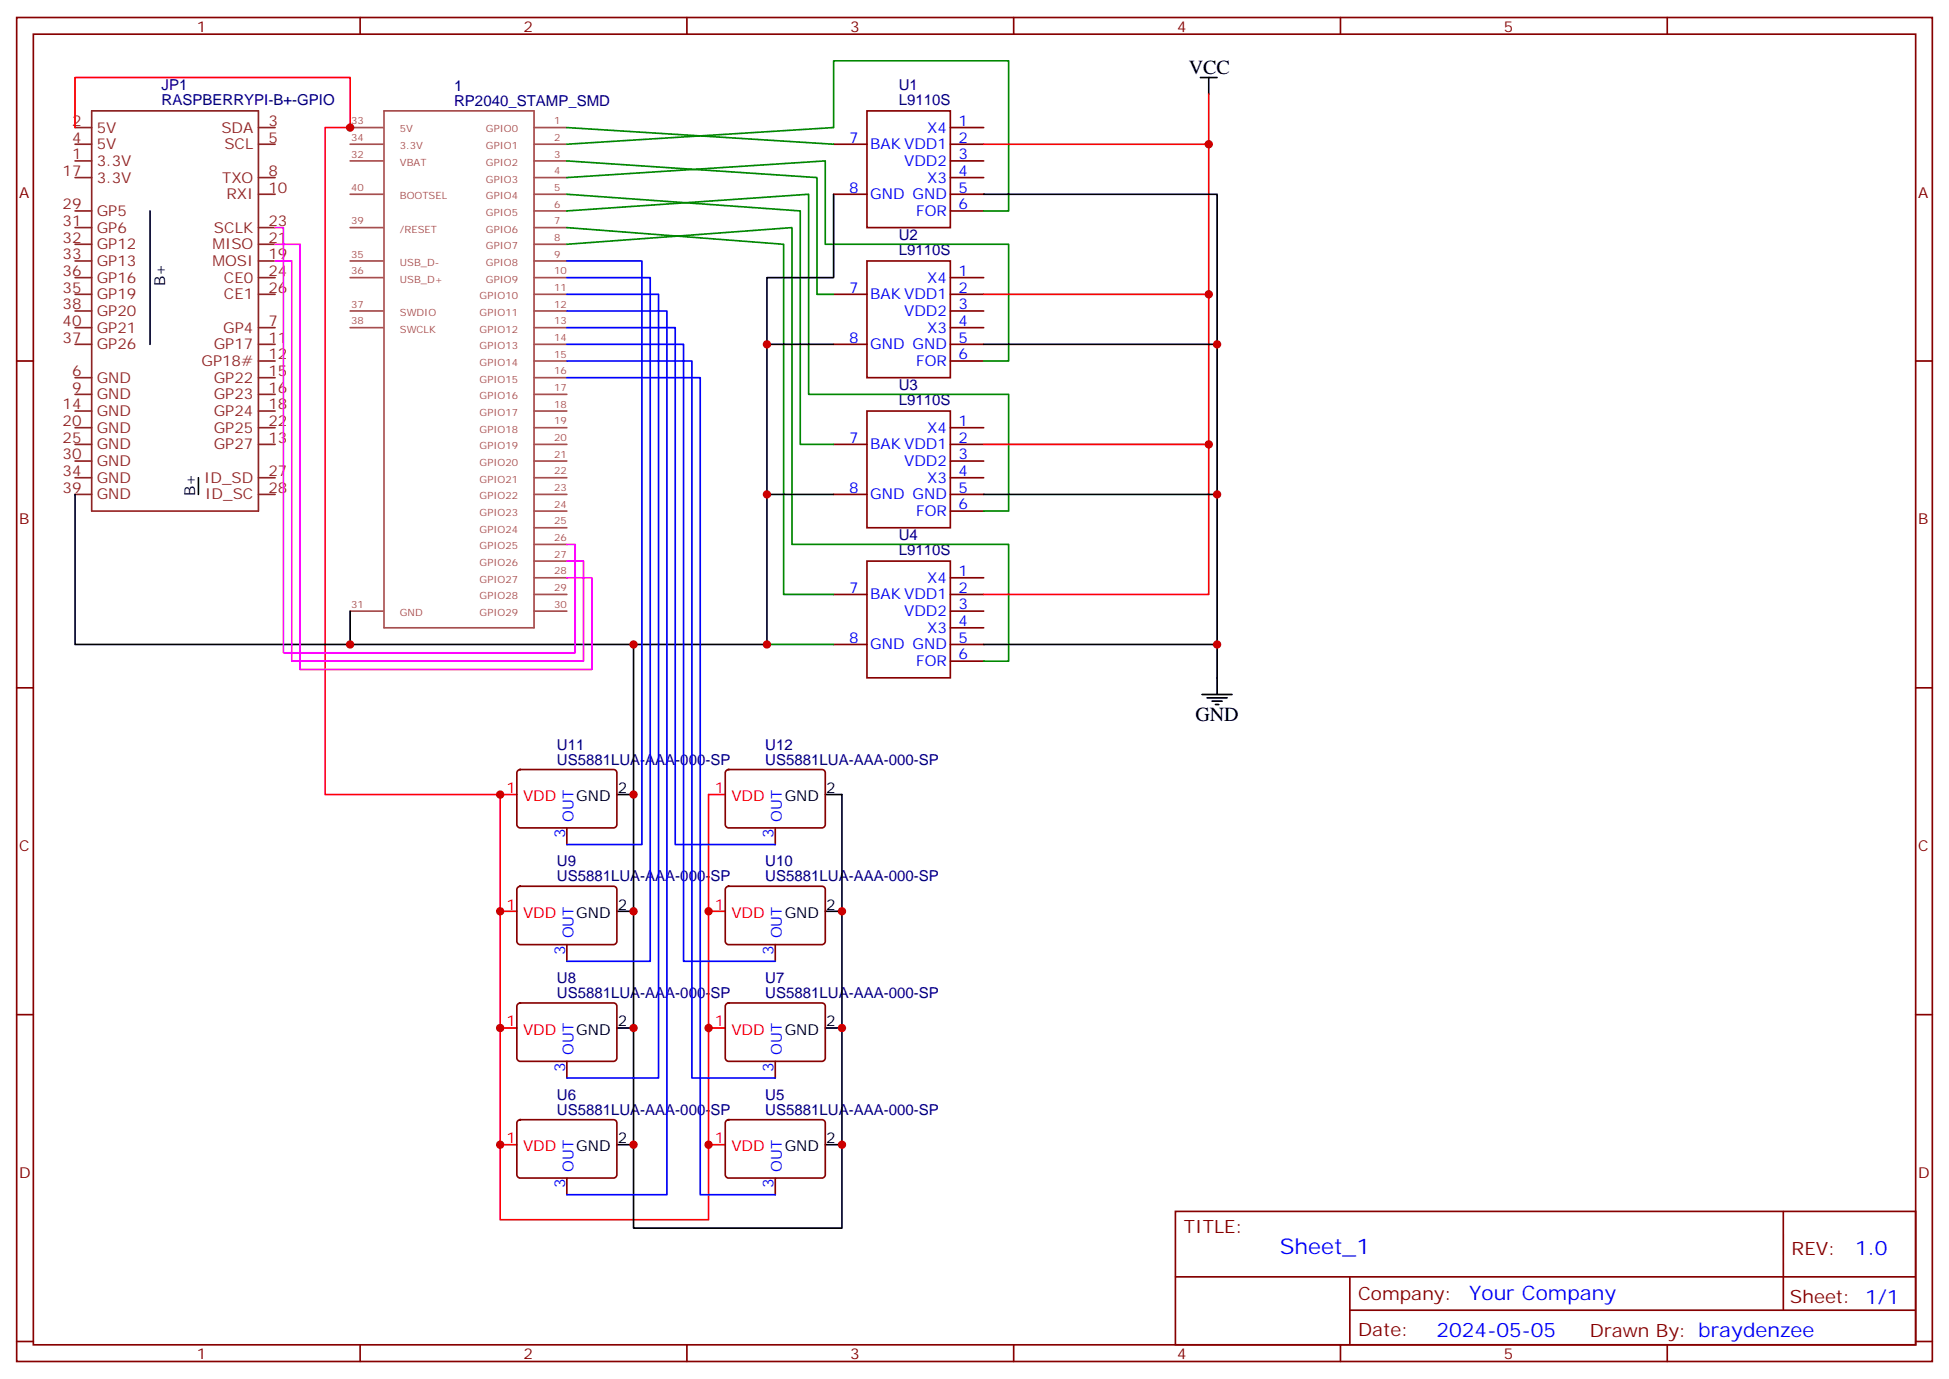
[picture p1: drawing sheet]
<svg xmlns="http://www.w3.org/2000/svg" width="412mm" height="292mm" viewBox="0 0 412 292" stroke-linecap="round" stroke-linejoin="round" font-family="sans-serif">
<g fill="none" stroke="#870000" stroke-width=".35">
<path d="M3.5 3.7h405.4v284.3h-405.4zM7.1 7.2h398.2v277.3h-398.2zM76.2 3.7v3.5M145.3 3.7v3.5M214.5 3.7v3.5M283.6 3.7v3.5M352.8 3.7v3.5M176.4 30.5h7M183.4 23.5h17.7v24.7h-17.7zM201.1 27h7M201.1 30.5h7M201.1 34h7"/>
<path d="M201.1 37.6h7M176.4 41.1h7M183.4 55.2h17.7v24.7h-17.7zM201.1 41.1h7M201.1 44.6h7M201.1 58.7h7M3.5 76.4h3.6M176.4 62.3h7M176.4 72.8h7M201.1 76.4h7M201.1 62.3h7M201.1 65.8h7"/>
<path d="M201.1 69.3h7M201.1 72.8h7M405.3 76.4h3.6M176.4 94h7M183.4 87h17.7v24.7h-17.7zM201.1 90.5h7M201.1 94h7M201.1 97.5h7M176.4 104.6h7M183.4 118.7h17.7v24.7h-17.7zM201.1 101.1h7M201.1 104.6h7"/>
<path d="M201.1 108.1h7M176.4 125.8h7M176.4 136.3h7M201.1 122.2h7M201.1 125.8h7M201.1 129.3h7M201.1 132.8h7M201.1 136.3h7M201.1 139.9h7M3.5 145.5h3.6M405.3 145.5h3.6M109.6 163l.5-.2h19.7a.71 .71 0 0 1 .7 .7v10.9a.76 .76 0 0 1-.7 .8h-19.7a.76 .76 0 0 1-.7-.8v-10.9z"/>
<path d="M119.9 175.2v3.5M153.7 163l.5-.2h19.7a.71 .71 0 0 1 .7 .7v10.9a.76 .76 0 0 1-.7 .8h-19.7a.76 .76 0 0 1-.7-.8v-10.9zM164 175.2v3.5M109.6 187.7l.5-.2h19.7a.71 .71 0 0 1 .7 .7v10.9a.76 .76 0 0 1-.7 .7h-19.7a.76 .76 0 0 1-.7-.7v-10.9zM119.9 199.8v3.6M153.7 187.7l.5-.2h19.7a.71 .71 0 0 1 .7 .7v10.9a.76 .76 0 0 1-.7 .7h-19.7a.76 .76 0 0 1-.7-.7v-10.9zM164 199.8v3.6M3.5 214.7h3.6M109.6 212.4l.5-.2h19.7a.71 .71 0 0 1 .7 .7v10.9a.76 .76 0 0 1-.7 .7h-19.7a.76 .76 0 0 1-.7-.7v-10.9zM153.7 212.4l.5-.2h19.7a.71 .71 0 0 1 .7 .7v10.9a.76 .76 0 0 1-.7 .7h-19.7a.76 .76 0 0 1-.7-.7v-10.9zM405.3 214.7h3.6M109.6 237.1l.5-.2h19.7a.71 .71 0 0 1 .7 .7v10.9a.76 .76 0 0 1-.7 .7h-19.7a.76 .76 0 0 1-.7-.7v-10.9z"/>
<path d="M119.9 224.5v3.6M153.7 237.1l.5-.2h19.7a.71 .71 0 0 1 .7 .7v10.9a.76 .76 0 0 1-.7 .7h-19.7a.76 .76 0 0 1-.7-.7v-10.9zM164 224.5v3.6M119.9 249.2v3.6M164 249.2v3.6M248.7 256.3h156.6v28.2h-156.6zM377.3 256.3v20.9M248.7 270.1h156.5M285.6 277.2h119.6M285.6 270.1v14.2M3.5 283.8h3.6M76.2 284.5v3.5"/>
<path d="M145.3 284.5v3.5M214.5 284.5v3.5M283.6 284.5v3.5M352.8 284.5v3.5M405.3 283.8h3.6"/>
</g>
<g fill="none" stroke="#a64a4a" stroke-width=".35">
<path d="M74.1 27h6.9M74.1 30.5h6.9M74.1 34h6.9M81.3 23.5h31.7v109.3h-31.7zM113 27h6.9M113 30.5h6.9M113 34h6.9M113 37.6h6.9M74.1 41.1h6.9M74.1 48.2h6.9M74.1 55.2h6.9M74.1 58.7h6.9"/>
<path d="M113 41.1h6.9M113 44.6h6.9M113 48.2h6.9M113 51.7h6.9M113 55.2h6.9M113 58.7h6.9M74.1 65.8h6.9M74.1 69.3h6.9M113 62.3h6.9M113 65.8h6.9M113 69.3h6.9M113 72.8h6.9"/>
<path d="M113 76.4h6.9M113 79.9h6.9M113 83.4h6.9M113 87h6.9M113 90.5h6.9M113 94h6.9M113 97.5h6.9M113 101.1h6.9M113 104.6h6.9M113 108.1h6.9M113 111.7h6.9M113 115.2h6.9"/>
<path d="M113 118.7h6.9M74.1 129.3h6.9M113 129.3h6.9M113 122.2h6.9M113 125.8h6.9"/>
</g>
<g fill="none" stroke="#8c2424" stroke-width=".35">
<path d="M15.9 34h3.5M15.9 27h3.5M15.9 30.5h3.5M15.9 37.6h3.5M19.4 23.5h35.3v84.6h-35.3zM54.7 27h3.5M54.7 30.5h3.5M54.7 37.6h3.5M15.9 55.2h3.5M15.9 51.7h3.5M15.9 48.2h3.5M15.9 58.7h3.5"/>
<path d="M15.9 44.6h3.5M54.7 55.2h3.5M54.7 51.7h3.5M54.7 48.2h3.5M54.7 58.7h3.5M54.7 41.1h3.5M15.9 69.3h3.5M15.9 72.8h3.5M15.9 79.9h3.5M15.9 62.3h3.5M15.9 65.8h3.5M54.7 69.3h3.5"/>
<path d="M54.7 72.8h3.5M54.7 79.9h3.5M54.7 62.3h3.5M54.7 76.4h3.5M15.9 83.4h3.5M15.9 94h3.5M15.9 90.5h3.5M15.9 87h3.5M15.9 97.5h3.5M54.7 83.4h3.5M54.7 94h3.5M54.7 90.5h3.5"/>
<path d="M54.7 87h3.5M15.9 101.1h3.5M15.9 104.6h3.5M54.7 101.1h3.5M54.7 104.6h3.5"/>
</g>
<g fill="none" stroke="#000" stroke-width=".35">
<path d="M254 16.4h3.5M255.8 16.4v3.5M31.7 44.6v28.2M176.4 41.1v17.6h-14.1v77.6h-88.2v-7M208.1 41.1h49.4v95.2M162.3 72.8h14.1M208.1 72.8h49.4M15.9 104.6v31.7h58.2M42 101.1v3.5M162.3 104.6h14.1M208.1 104.6h49.4M134.1 136.3v123.5h44.1v-91.7h-3.6"/>
<path d="M208.1 136.3h49.4v10.6M254.4 146.9h6.3M255.4 147.6h4.2M256.5 148.3h2.1M257.2 149h.7M130.5 168.1h3.6M130.5 192.8h3.6M174.6 192.8h3.6M130.5 217.5h3.6M174.6 217.5h3.6M130.5 242.2h3.6M174.6 242.2h3.6"/>
</g>
<path d="M255.8 19.9v10.6h-47.7M15.9 27v-10.6h58.2v10.6h-5.3v141.1h37v90h44.1v-90h3.6M255.8 30.5v31.8h-47.7M255.8 62.3v31.7h-47.7M255.8 94v31.8h-47.7M105.8 168.1h3.6M105.8 192.8h3.6M149.9 192.8h3.6M105.8 217.5h3.6M149.9 217.5h3.6M105.8 242.2h3.6M149.9 242.2h3.6" fill="none" stroke="#f00" stroke-width=".35"/>
<path d="M119.9 30.5l56.5-3.5v-14.1h37v31.7h-5.3M119.9 34l53 3.6v24.7h3.5M119.9 37.6l54.7-3.6v17.7h38.8v24.7h-5.3M119.9 27l56.5 3.5M119.9 41.1l49.4 3.5v49.4h7.1M119.9 44.6l51.2-3.5v42.3h42.3v24.7h-5.3M119.9 51.7l47.7-3.5v67h45.8v24.7h-5.3M119.9 48.2l45.9 3.5v74.1h10.6M162.3 136.3h14.1" fill="none" stroke="#008700" stroke-width=".35"/>
<path d="M119.9 55.2h15.9v123.5h-15.9M119.9 58.7h17.7v144.7h-17.7M119.9 62.3h19.4v165.8h-19.4M119.9 65.8h21.2v187h-21.2M119.9 69.3h23v109.4h21.1M119.9 72.8h24.7v130.6h19.4M119.9 76.4h26.5v151.7h17.6M119.9 79.9h28.3v172.9h15.8" fill="none" stroke="#00f" stroke-width=".35"/>
<path d="M58.2 48.2h1.8v89.9h61.7v-22.9h-1.8M58.2 55.2h3.5v84.7h61.8v-21.2h-3.6M58.2 51.7h5.3v89.9h61.7v-19.4h-5.3" fill="none" stroke="#f0f" stroke-width=".35"/>
<g fill="#c00">
<circle cx="162.3" cy="72.8" r=".88"/>
<circle cx="162.3" cy="104.6" r=".88"/>
<circle cx="162.3" cy="136.3" r=".88"/>
<circle cx="74.1" cy="136.3" r=".88"/>
<circle cx="74.1" cy="27" r=".88"/>
<circle cx="105.8" cy="242.2" r=".88"/>
<circle cx="105.8" cy="217.5" r=".88"/>
<circle cx="105.8" cy="192.8" r=".88"/>
<circle cx="105.8" cy="168.1" r=".88"/>
<circle cx="134.1" cy="242.2" r=".88"/>
<circle cx="134.1" cy="217.5" r=".88"/>
<circle cx="134.1" cy="192.8" r=".88"/>
<circle cx="134.1" cy="136.3" r=".88"/>
<circle cx="134.1" cy="168.1" r=".88"/>
<circle cx="178.2" cy="192.8" r=".88"/>
<circle cx="149.9" cy="192.8" r=".88"/>
<circle cx="178.2" cy="217.5" r=".88"/>
<circle cx="149.9" cy="217.5" r=".88"/>
<circle cx="178.2" cy="242.2" r=".88"/>
<circle cx="149.9" cy="242.2" r=".88"/>
<circle cx="255.8" cy="30.5" r=".88"/>
<circle cx="255.8" cy="62.3" r=".88"/>
<circle cx="255.8" cy="94" r=".88"/>
<circle cx="257.5" cy="136.3" r=".88"/>
<circle cx="257.5" cy="72.8" r=".88"/>
<circle cx="257.5" cy="104.6" r=".88"/>
</g>
<text font-size="4.6" fill="#00f" x="270.8" y="265.3">Sheet_1</text>
<g font-size="4.2">
<text x="251.5" y="15.7">VCC</text>
<text x="252.9" y="152.6">GND</text>
</g>
<g font-size="4.2" fill="#00f">
<text x="392.5" y="265.6">1.0</text>
<text x="310.9" y="275.1">Your Company</text>
<text x="304" y="282.9">2024-05-05</text>
</g>
<g font-size="3.9" fill="#800">
<text x="250.5" y="260.9">TITLE:</text>
<text x="379.1" y="265.6">REV:</text>
<text x="287.4" y="275.1">Company:</text>
<text x="378.7" y="275.7">Sheet: 1/1</text>
<text x="287.4" y="282.8">Date:</text>
<text x="336.4" y="282.8">Drawn By: braydenzee</text>
</g>
<g font-size="3.2" fill="#800">
<text x="41.6" y="6.7">1</text>
<text x="110.8" y="6.7">2</text>
<text x="179.9" y="6.7">3</text>
<text x="249.1" y="6.7">4</text>
<text x="318.2" y="6.7">5</text>
<text x="4.1" y="41.8">A</text>
<text x="405.9" y="41.8">A</text>
<text x="4.1" y="110.9">B</text>
<text x="405.9" y="110.9">B</text>
<text x="4.1" y="180.1">C</text>
<text x="405.9" y="180.1">C</text>
<text x="4.1" y="249.2">D</text>
<text x="405.9" y="249.2">D</text>
<text x="41.6" y="287.5">1</text>
<text x="110.8" y="287.5">2</text>
<text x="179.9" y="287.5">3</text>
<text x="249.1" y="287.5">4</text>
<text x="318.2" y="287.5">5</text>
</g>
<g font-size="3.2" fill="#000080">
<text x="34.2" y="22.2">RASPBERRYPI-B+-GPIO</text>
<text x="34.2" y="19.1">JP1</text>
<text x="96.1" y="22.4">RP2040_STAMP_SMD</text>
<text x="96.1" y="19.2">1</text>
<text x="190.2" y="22.2">L9110S</text>
<text x="190.2" y="19.1">U1</text>
<text x="190.2" y="54">L9110S</text>
<text x="190.2" y="50.8">U2</text>
<text x="190.2" y="82.6">U3</text>
<text x="190.2" y="85.7">L9110S</text>
<text x="190.2" y="117.5">L9110S</text>
<text x="190.2" y="114.3">U4</text>
<text x="117.8" y="161.7">US5881LUA-AAA-000-SP</text>
<text x="117.8" y="158.6">U11</text>
<text x="161.9" y="161.7">US5881LUA-AAA-000-SP</text>
<text x="161.9" y="158.6">U12</text>
<text x="117.8" y="183.3">U9</text>
<text x="161.9" y="183.3">U10</text>
<text x="117.8" y="186.4">US5881LUA-AAA-000-SP</text>
<text x="161.9" y="186.4">US5881LUA-AAA-000-SP</text>
<text x="117.8" y="208">U8</text>
<text x="161.9" y="208">U7</text>
<text x="117.8" y="211.1">US5881LUA-AAA-000-SP</text>
<text x="161.9" y="211.1">US5881LUA-AAA-000-SP</text>
<text x="117.8" y="232.7">U6</text>
<text x="161.9" y="232.7">U5</text>
<text x="117.8" y="235.8">US5881LUA-AAA-000-SP</text>
<text x="161.9" y="235.8">US5881LUA-AAA-000-SP</text>
</g>
<g font-size="3.2" fill="#8d2323">
<text x="15.3" y="26.6">2</text>
<text x="20.5" y="28">5V</text>
<text x="46.8" y="28">SDA</text>
<text x="56.8" y="26.6">3</text>
<text x="15.3" y="33.7">1</text>
<text x="15.3" y="30.2">4</text>
<text x="20.5" y="35.1">3.3V</text>
<text x="20.5" y="31.6">5V</text>
<text x="47.5" y="31.6">SCL</text>
<text x="56.8" y="30.2">5</text>
<text x="13.3" y="37.2">17</text>
<text x="20.5" y="38.6">3.3V</text>
<text x="47" y="38.6">TXO</text>
<text x="56.8" y="40.7">10</text>
<text x="56.8" y="37.2">8</text>
<text x="13.3" y="44.3">29</text>
<text x="13.3" y="47.8">31</text>
<text x="20.5" y="45.7">GP5</text>
<text x="47.9" y="42.2">RXI</text>
<text x="56.8" y="47.8">23</text>
<text x="13.3" y="51.3">32</text>
<text x="20.5" y="49.2">GP6</text>
<text x="20.5" y="52.7">GP12</text>
<text x="44.9" y="52.7">MISO</text>
<text x="45.3" y="49.2">SCLK</text>
<text x="56.8" y="51.3">21</text>
<text x="13.3" y="54.9">33</text>
<text x="13.3" y="58.4">36</text>
<text x="20.5" y="56.3">GP13</text>
<text x="20.5" y="59.8">GP16</text>
<text x="44.9" y="56.3">MOSI</text>
<text x="47.4" y="59.8">CE0</text>
<text x="56.8" y="54.9">19</text>
<text x="56.8" y="58.4">24</text>
<text x="13.3" y="61.9">35</text>
<text x="13.3" y="65.4">38</text>
<text x="20.5" y="63.3">GP19</text>
<text x="47.4" y="63.3">CE1</text>
<text x="56.8" y="61.9">26</text>
<text x="13.3" y="69">40</text>
<text x="20.5" y="66.9">GP20</text>
<text x="20.5" y="70.4">GP21</text>
<text x="47.2" y="70.4">GP4</text>
<text x="56.8" y="69">7</text>
<text x="13.3" y="72.5">37</text>
<text x="20.5" y="73.9">GP26</text>
<text x="42.6" y="77.4">GP18#</text>
<text x="45.2" y="73.9">GP17</text>
<text x="56.8" y="72.5">11</text>
<text x="56.8" y="76">12</text>
<text x="15.3" y="83.1">9</text>
<text x="15.3" y="79.6">6</text>
<text x="20.5" y="81">GND</text>
<text x="45.2" y="81">GP22</text>
<text x="56.8" y="79.6">15</text>
<text x="56.8" y="83.1">16</text>
<text x="13.3" y="86.6">14</text>
<text x="20.5" y="84.5">GND</text>
<text x="20.5" y="88">GND</text>
<text x="45.2" y="88">GP24</text>
<text x="45.2" y="84.5">GP23</text>
<text x="56.8" y="86.6">18</text>
<text x="13.3" y="93.7">25</text>
<text x="13.3" y="90.1">20</text>
<text x="20.5" y="95.1">GND</text>
<text x="20.5" y="91.5">GND</text>
<text x="45.2" y="95.1">GP27</text>
<text x="45.2" y="91.5">GP25</text>
<text x="56.8" y="93.7">13</text>
<text x="56.8" y="90.1">22</text>
<text x="13.3" y="97.2">30</text>
<text x="13.3" y="100.7">34</text>
<text x="20.5" y="98.6">GND</text>
<text x="56.8" y="100.7">27</text>
<text x="13.3" y="104.2">39</text>
<text x="20.5" y="102.1">GND</text>
<text x="20.5" y="105.7">GND</text>
<text x="43.2" y="102.1">ID_SD</text>
<text x="43.4" y="105.7">ID_SC</text>
<text x="56.8" y="104.2">28</text>
</g>
<g font-size="3.2" fill="#00f">
<text x="196.2" y="28">X4</text>
<text x="202.8" y="26.6">1</text>
<text x="179.7" y="30.2">7</text>
<text x="184.1" y="31.6">BAK VDD1</text>
<text x="191.3" y="35.1">VDD2</text>
<text x="202.8" y="30.2">2</text>
<text x="202.8" y="33.7">3</text>
<text x="179.7" y="40.7">8</text>
<text x="196.2" y="38.6">X3</text>
<text x="202.8" y="37.2">4</text>
<text x="202.8" y="40.7">5</text>
<text x="184.1" y="42.2">GND GND</text>
<text x="193.9" y="45.7">FOR</text>
<text x="202.8" y="44.3">6</text>
<text x="196.2" y="59.8">X4</text>
<text x="202.8" y="58.4">1</text>
<text x="179.7" y="61.9">7</text>
<text x="184.1" y="63.3">BAK VDD1</text>
<text x="202.8" y="61.9">2</text>
<text x="202.8" y="65.4">3</text>
<text x="191.3" y="66.9">VDD2</text>
<text x="196.2" y="70.4">X3</text>
<text x="202.8" y="69">4</text>
<text x="179.7" y="72.5">8</text>
<text x="184.1" y="73.9">GND GND</text>
<text x="193.9" y="77.4">FOR</text>
<text x="202.8" y="72.5">5</text>
<text x="202.8" y="76">6</text>
<text x="179.7" y="93.7">7</text>
<text x="184.1" y="95.1">BAK VDD1</text>
<text x="196.2" y="91.5">X4</text>
<text x="202.8" y="90.1">1</text>
<text x="202.8" y="93.7">2</text>
<text x="191.3" y="98.6">VDD2</text>
<text x="202.8" y="97.2">3</text>
<text x="202.8" y="100.7">4</text>
<text x="179.7" y="104.2">8</text>
<text x="184.1" y="105.7">GND GND</text>
<text x="196.2" y="102.1">X3</text>
<text x="202.8" y="104.2">5</text>
<text x="202.8" y="107.8">6</text>
<text x="193.9" y="109.2">FOR</text>
<text x="179.7" y="125.4">7</text>
<text x="196.2" y="123.3">X4</text>
<text x="202.8" y="121.9">1</text>
<text x="202.8" y="125.4">2</text>
<text x="184.1" y="126.8">BAK VDD1</text>
<text x="191.3" y="130.4">VDD2</text>
<text x="202.8" y="128.9">3</text>
<text x="179.7" y="136">8</text>
<text x="184.1" y="137.4">GND GND</text>
<text x="196.2" y="133.9">X3</text>
<text x="202.8" y="132.5">4</text>
<text x="202.8" y="136">5</text>
<text x="193.9" y="140.9">FOR</text>
<text x="202.8" y="139.5">6</text>
<text x="121.4" y="173.8" transform="rotate(-90 121.4 173.8)">OUT</text>
<text x="165.5" y="173.8" transform="rotate(-90 165.5 173.8)">OUT</text>
<text x="119.6" y="177.3" transform="rotate(-90 119.6 177.3)">3</text>
<text x="163.7" y="177.3" transform="rotate(-90 163.7 177.3)">3</text>
<text x="119.6" y="202" transform="rotate(-90 119.6 202)">3</text>
<text x="121.4" y="198.5" transform="rotate(-90 121.4 198.5)">OUT</text>
<text x="163.7" y="202" transform="rotate(-90 163.7 202)">3</text>
<text x="165.5" y="198.5" transform="rotate(-90 165.5 198.5)">OUT</text>
<text x="119.6" y="226.7" transform="rotate(-90 119.6 226.7)">3</text>
<text x="121.4" y="223.2" transform="rotate(-90 121.4 223.2)">OUT</text>
<text x="163.7" y="226.7" transform="rotate(-90 163.7 226.7)">3</text>
<text x="165.5" y="223.2" transform="rotate(-90 165.5 223.2)">OUT</text>
<text x="119.6" y="251.4" transform="rotate(-90 119.6 251.4)">3</text>
<text x="121.4" y="247.9" transform="rotate(-90 121.4 247.9)">OUT</text>
<text x="163.7" y="251.4" transform="rotate(-90 163.7 251.4)">3</text>
<text x="165.5" y="247.9" transform="rotate(-90 165.5 247.9)">OUT</text>
</g>
<g font-size="3.2">
<text x="34.9" y="60.5" transform="rotate(-90 34.9 60.5)">B+</text>
<text x="41.3" y="105" transform="rotate(-90 41.3 105)">B+</text>
<text x="130.7" y="167.7">2</text>
<text x="174.8" y="167.7">2</text>
<text x="121.9" y="169.5">GND</text>
<text x="166" y="169.5">GND</text>
<text x="121.9" y="194.2">GND</text>
<text x="130.7" y="192.4">2</text>
<text x="166" y="194.2">GND</text>
<text x="174.8" y="192.4">2</text>
<text x="121.9" y="218.9">GND</text>
<text x="130.7" y="217.1">2</text>
<text x="166" y="218.9">GND</text>
<text x="174.8" y="217.1">2</text>
<text x="121.9" y="243.6">GND</text>
<text x="130.7" y="241.8">2</text>
<text x="166" y="243.6">GND</text>
<text x="174.8" y="241.8">2</text>
</g>
<g font-size="3.2" fill="#f00">
<text x="107.2" y="167.7">1</text>
<text x="151.3" y="167.7">1</text>
<text x="110.7" y="169.5">VDD</text>
<text x="154.8" y="169.5">VDD</text>
<text x="107.2" y="192.4">1</text>
<text x="110.7" y="194.2">VDD</text>
<text x="151.3" y="192.4">1</text>
<text x="154.8" y="194.2">VDD</text>
<text x="107.2" y="217.1">1</text>
<text x="110.7" y="218.9">VDD</text>
<text x="151.3" y="217.1">1</text>
<text x="154.8" y="218.9">VDD</text>
<text x="107.2" y="241.8">1</text>
<text x="110.7" y="243.6">VDD</text>
<text x="151.3" y="241.8">1</text>
<text x="154.8" y="243.6">VDD</text>
</g>
<g font-size="2.1" fill="#a54b4b">
<text x="74.3" y="26.3">33</text>
<text x="74.3" y="29.8">34</text>
<text x="84.6" y="28">5V</text>
<text x="102.8" y="28">GPIO0</text>
<text x="117.3" y="26.3">1</text>
<text x="117.3" y="29.8">2</text>
<text x="74.3" y="33.3">32</text>
<text x="84.6" y="31.6">3.3V</text>
<text x="84.6" y="35.1">VBAT</text>
<text x="102.8" y="31.6">GPIO1</text>
<text x="102.8" y="35.1">GPIO2</text>
<text x="117.3" y="33.3">3</text>
<text x="74.3" y="40.4">40</text>
<text x="102.8" y="38.6">GPIO3</text>
<text x="117.3" y="36.9">4</text>
<text x="117.3" y="40.4">5</text>
<text x="74.3" y="47.5">39</text>
<text x="84.6" y="42.1">BOOTSEL</text>
<text x="102.8" y="42.1">GPIO4</text>
<text x="102.8" y="45.7">GPIO5</text>
<text x="117.3" y="43.9">6</text>
<text x="117.3" y="47.5">7</text>
<text x="84.6" y="49.2">/RESET</text>
<text x="102.8" y="49.2">GPIO6</text>
<text x="102.8" y="52.7">GPIO7</text>
<text x="117.3" y="51">8</text>
<text x="74.3" y="54.5">35</text>
<text x="74.3" y="58">36</text>
<text x="84.6" y="56.3">USB_D-</text>
<text x="84.6" y="59.8">USB_D+</text>
<text x="102.8" y="56.3">GPIO8</text>
<text x="102.8" y="59.8">GPIO9</text>
<text x="117.3" y="54.5">9</text>
<text x="117.3" y="58">10</text>
<text x="74.3" y="65.1">37</text>
<text x="101.5" y="63.3">GPIO10</text>
<text x="117.3" y="61.6">11</text>
<text x="117.3" y="65.1">12</text>
<text x="74.3" y="68.6">38</text>
<text x="84.6" y="66.8">SWDIO</text>
<text x="84.6" y="70.4">SWCLK</text>
<text x="101.5" y="66.8">GPIO11</text>
<text x="101.5" y="70.4">GPIO12</text>
<text x="117.3" y="68.6">13</text>
<text x="101.5" y="73.9">GPIO13</text>
<text x="101.5" y="77.4">GPIO14</text>
<text x="117.3" y="72.2">14</text>
<text x="117.3" y="75.7">15</text>
<text x="101.5" y="80.9">GPIO15</text>
<text x="117.3" y="79.2">16</text>
<text x="117.3" y="82.7">17</text>
<text x="101.5" y="84.5">GPIO16</text>
<text x="101.5" y="88">GPIO17</text>
<text x="117.3" y="86.3">18</text>
<text x="117.3" y="89.8">19</text>
<text x="101.5" y="91.5">GPIO18</text>
<text x="101.5" y="95.1">GPIO19</text>
<text x="117.3" y="93.3">20</text>
<text x="101.5" y="98.6">GPIO20</text>
<text x="117.3" y="96.8">21</text>
<text x="117.3" y="100.4">22</text>
<text x="101.5" y="102.1">GPIO21</text>
<text x="101.5" y="105.6">GPIO22</text>
<text x="117.3" y="103.9">23</text>
<text x="117.3" y="107.4">24</text>
<text x="101.5" y="109.2">GPIO23</text>
<text x="101.5" y="112.7">GPIO24</text>
<text x="117.3" y="111">25</text>
<text x="101.5" y="116.2">GPIO25</text>
<text x="101.5" y="119.8">GPIO26</text>
<text x="117.3" y="114.5">26</text>
<text x="117.3" y="118">27</text>
<text x="101.5" y="123.3">GPIO27</text>
<text x="117.3" y="121.5">28</text>
<text x="117.3" y="125.1">29</text>
<text x="74.3" y="128.6">31</text>
<text x="84.6" y="130.3">GND</text>
<text x="101.5" y="126.8">GPIO28</text>
<text x="101.5" y="130.3">GPIO29</text>
<text x="117.3" y="128.6">30</text>
</g>
</svg>
